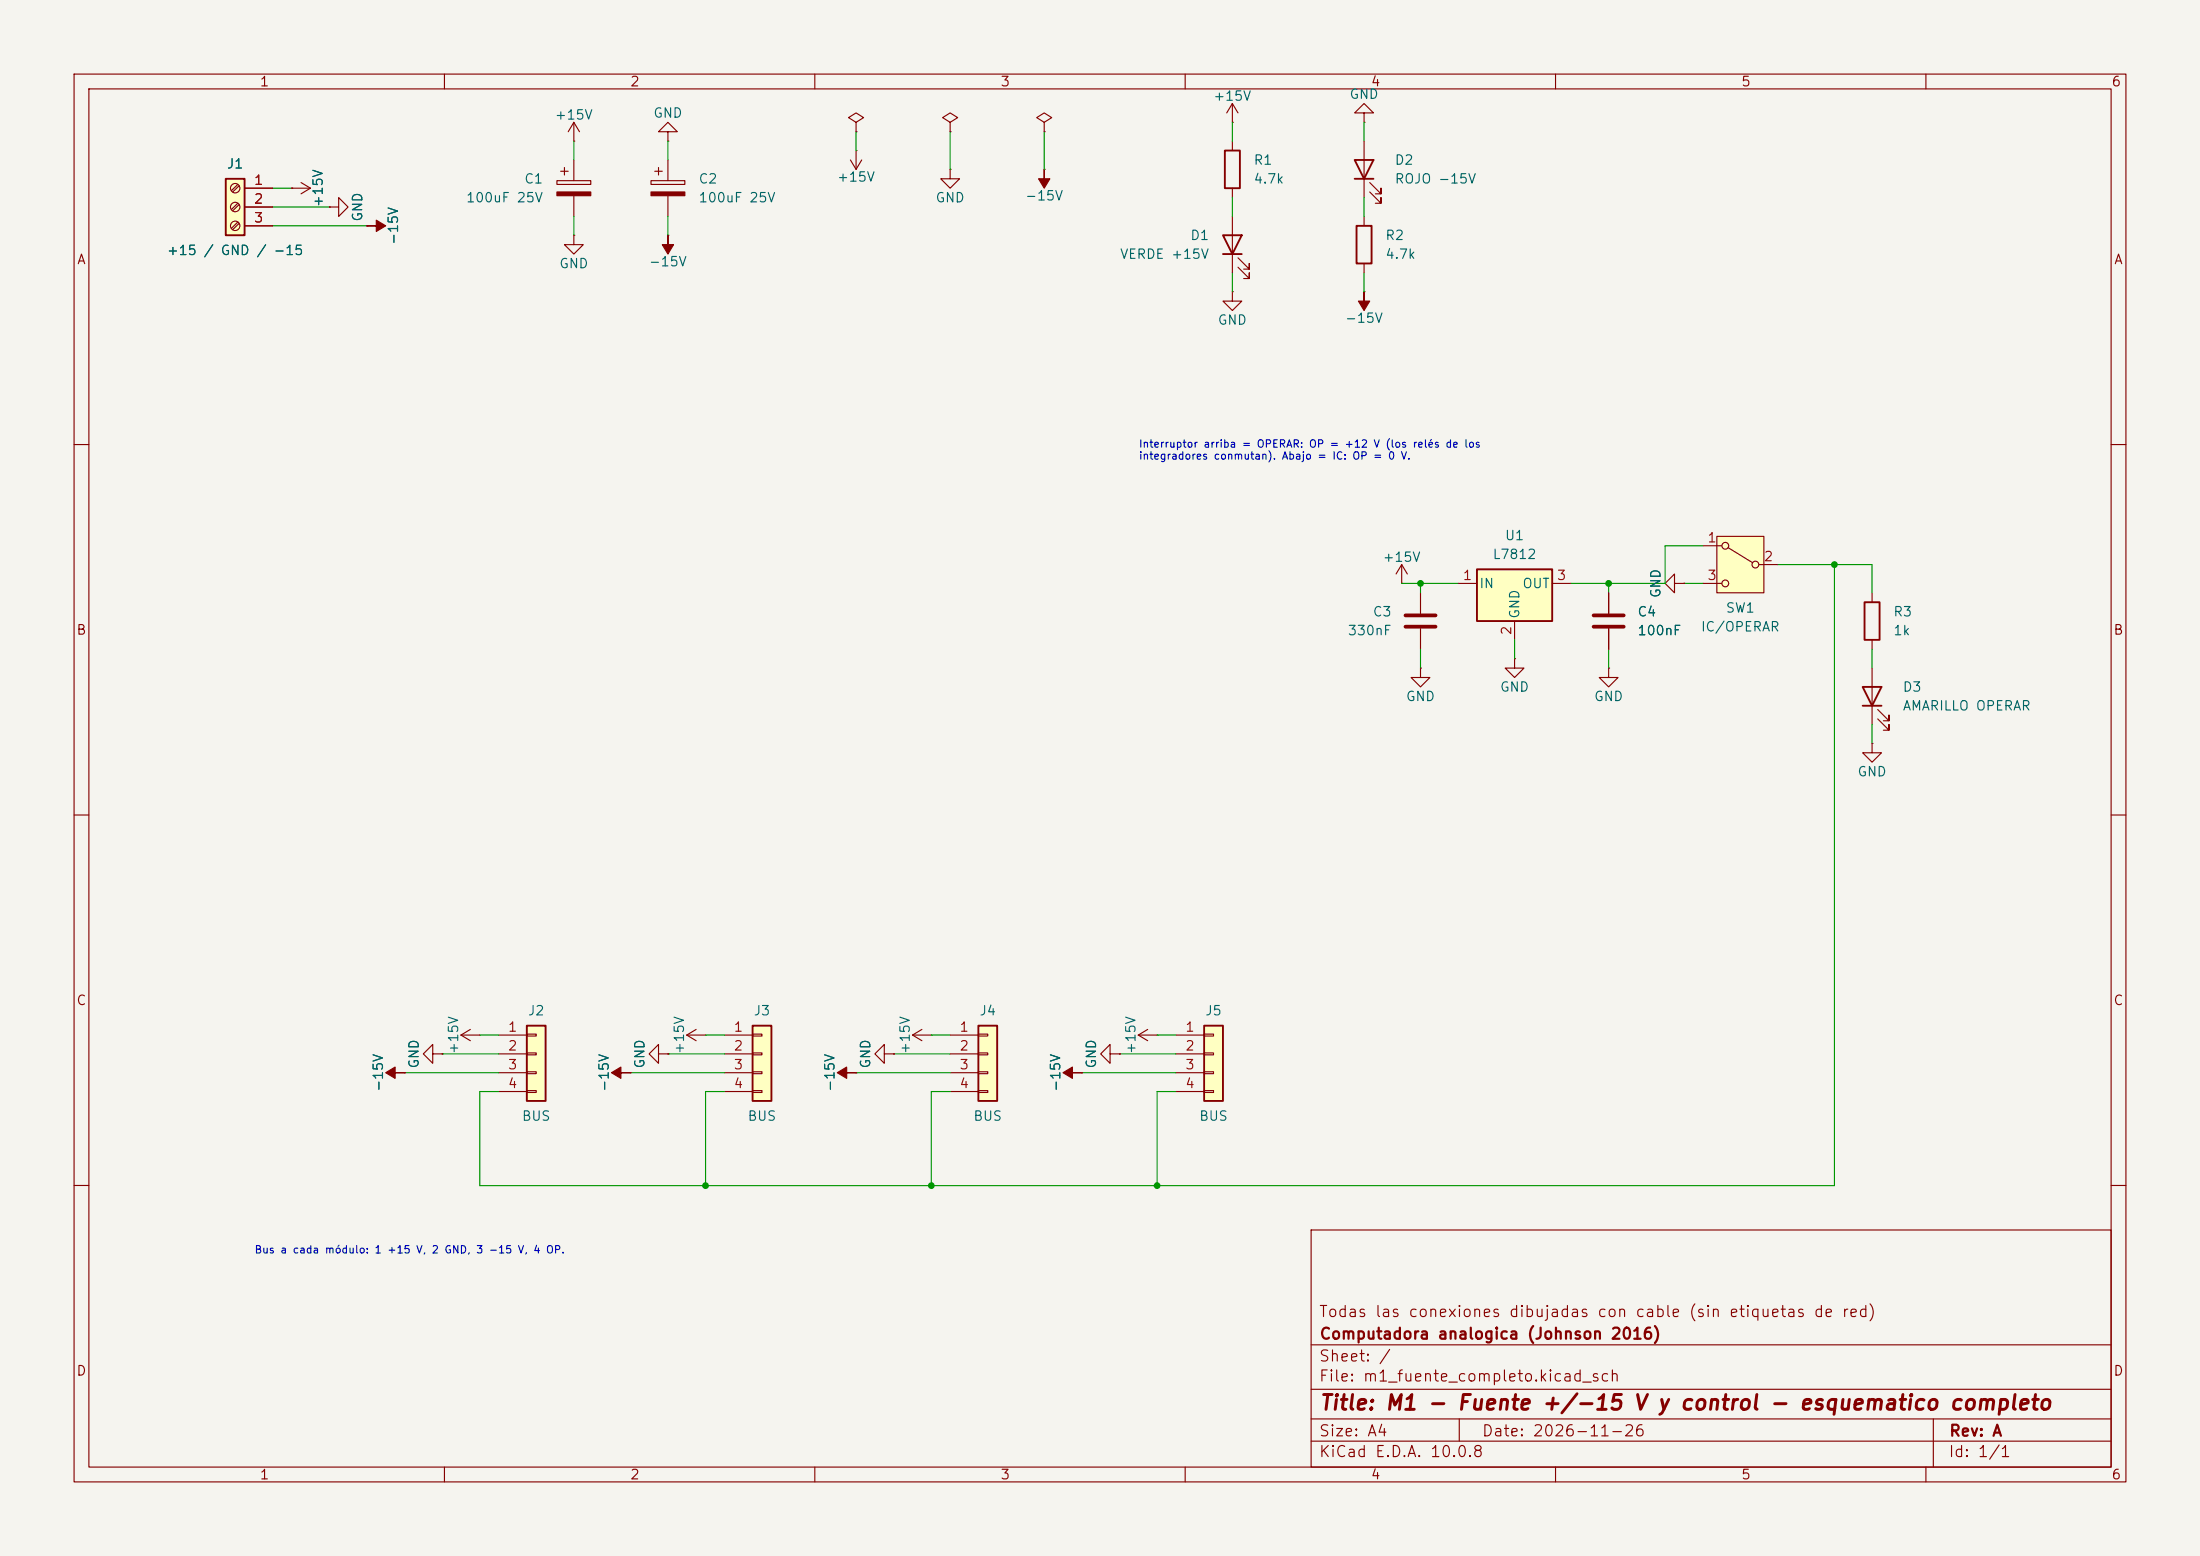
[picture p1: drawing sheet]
<svg xmlns="http://www.w3.org/2000/svg" width="297mm" height="210mm" viewBox="0 0 297 210" stroke-linecap="round" stroke-linejoin="round" font-family="sans-serif">
<path d="M0 0h297v210h-297z" fill="#f5f4ef" stroke="#f5f4ef" stroke-width=".14"/>
<g fill="none" stroke="#840000" stroke-width=".15">
<path d="M10 10h277v190h-277zM12 12h273v186h-273zM60 10v2M110 10v2M160 10v2M210 10v2M260 10v2M10 60h2M285 60h2M191.8 80v2.8M191.8 84.8v2.8M10 110h2"/>
<path d="M285 110h2M115.6 144.8h.1M119.4 142.2v-1.2l-1.3 1.2 1.3 1.3v-1.3h1.2M120.6 142.2h.1M146 144.8h.1M149.9 142.2v-1.2l-1.3 1.2 1.3 1.3v-1.3h1.2M151.1 142.2h.1M10 160h2M177 166h108v32h-108zM285 160h2M60 198v2M110 198v2"/>
<path d="M160 198v2M177 194.5h108M177 191.5h108M177 187.5h108M177 181.5h108M197 191.5v3M210 198v2M260 198v2M261 191.5v6.5"/>
</g>
<path d="M189.7 83.1h4.1M189.7 84.6h4.1" fill="none" stroke="#840000" stroke-width=".51"/>
<g fill="#840000" stroke="#840000" stroke-width=".15">
<path d="M143.5 144.8l1.3-.8v.8h1.2h-1.2v.7z"/>
<path d="M113 144.8l1.3-.8v.8h1.3h-1.3v.7z"/>
</g>
<path d="M162.6 138.4h2.5v10.2h-2.5z" fill="#ffffc2"/>
<path d="M162.6 138.4h2.5v10.2h-2.5z" fill="none" stroke="#840000" stroke-width=".25"/>
<path d="M153.7 139.7h2.5M153.7 139.7l1.2 .8M154.9 138.9l-1.2 .8M156.2 139.7h.1M158.7 139.7h3.9M162.6 139.6h1.2v.2h-1.2zM158.7 142.2h3.9M158.7 144.8h3.9M158.7 147.3h3.9M162.6 142.1h1.2v.3h-1.2zM162.6 144.7h1.2v.2h-1.2zM162.6 147.2h1.2v.2h-1.2z" fill="none" stroke="#840000" stroke-width=".15"/>
<path d="M132.1 138.4h2.5v10.2h-2.5z" fill="#ffffc2"/>
<path d="M132.1 138.4h2.5v10.2h-2.5z" fill="none" stroke="#840000" stroke-width=".25"/>
<g fill="none" stroke="#840000" stroke-width=".15">
<path d="M189.2 78.7h.1M189.2 76.2l-.7 1.3M189.2 76.2l.8 1.3M189.2 76.2v2.5M204.5 88.9v1.3h1.2l-1.2 1.2-1.3-1.2h1.3M204.5 88.9h.1M217.2 90.2v1.2h1.2l-1.2 1.3-1.3-1.3h1.3M217.2 90.2h.1M217.2 80v2.8M217.2 84.8v2.8M123.2 139.7h2.5M123.2 139.7l1.3 .8"/>
<path d="M124.5 138.9l-1.3 .8M125.7 139.7h.1M128.3 139.7h3.8M132.1 139.6h1.2v.2h-1.2zM54.6 144.8h.1M128.3 142.2h3.8M128.3 144.8h3.8M128.3 147.3h3.8M132.1 142.1h1.2v.3h-1.2zM132.1 144.7h1.2v.2h-1.2zM132.1 147.2h1.2v.2h-1.2z"/>
</g>
<path d="M52.1 144.8l1.2-.8v.8h1.3h-1.3v.7z" fill="#840000" stroke="#840000" stroke-width=".15"/>
<path d="M215.1 83.1h4.1M215.1 84.6h4.1" fill="none" stroke="#840000" stroke-width=".51"/>
<path d="M199.4 76.8h10.1v7h-10.1z" fill="#ffffc2"/>
<path d="M199.4 76.8h10.1v7h-10.1zM251.5 92.7h2.5l-1.3 2.6zM251.5 95.3h2.5M251.7 81.3h2v5.1h-2z" fill="none" stroke="#840000" stroke-width=".25"/>
<path d="M196.8 78.7h2.6M209.5 78.7h2.6M226.1 78.7v-1.2l-1.3 1.2 1.3 1.3v-1.3h1.2M227.3 78.7h.1M204.5 83.8v2.6M252.7 80v1.3M252.7 86.4v1.2M252.7 90.2v7.6M253.5 97l1.5 1.6v-.8v.8h-.7M253.5 95.8l1.5 1.5v-.8v.8h-.7" fill="none" stroke="#840000" stroke-width=".15"/>
<path d="M231.8 72.4h6.3v7.6h-6.3z" fill="#ffffc2"/>
<g fill="none" stroke="#840000" stroke-width=".15">
<path d="M229.9 73.7h2.5M229.9 78.7h2.5M231.8 72.4h6.3v7.6h-6.3zM233.3 73.9l3.3 2M237.5 76.2h2.5M191.8 90.2v1.2h1.2l-1.2 1.3-1.3-1.3h1.3M191.8 90.2h.1M252.7 100.3v1.3h1.3l-1.3 1.3-1.2-1.3h1.2M252.7 100.3h.1"/>
<circle cx="232.9" cy="73.7" r=".46"/>
<circle cx="232.9" cy="78.7" r=".46"/>
<circle cx="237" cy="76.2" r=".46"/>
</g>
<path d="M101.6 138.4h2.5v10.2h-2.5z" fill="#ffffc2"/>
<path d="M101.6 138.4h2.5v10.2h-2.5z" fill="none" stroke="#840000" stroke-width=".25"/>
<g fill="none" stroke="#840000" stroke-width=".15">
<path d="M62.2 139.7h2.6M62.2 139.7l1.3 .8M63.5 138.9l-1.3 .8M64.8 139.7h.1M97.8 139.7h3.8M101.6 139.6h1.3v.2h-1.3zM58.4 142.2v-1.2l-1.3 1.2 1.3 1.3v-1.3h1.3M59.7 142.2h.1M97.8 142.2h3.8M97.8 144.8h3.8M97.8 147.3h3.8M101.6 142.1h1.3v.3h-1.3z"/>
<path d="M101.6 144.7h1.3v.2h-1.3zM101.6 147.2h1.3v.2h-1.3z"/>
</g>
<path d="M71.1 138.4h2.6v10.2h-2.6z" fill="#ffffc2"/>
<path d="M71.1 138.4h2.6v10.2h-2.6z" fill="none" stroke="#840000" stroke-width=".25"/>
<g fill="none" stroke="#840000" stroke-width=".15">
<path d="M39.4 25.4h.1M39.4 25.4h2.5M40.6 24.6l1.3 .8M41.9 25.4l-1.3 .8M44.4 27.9h1.3v-1.2l1.3 1.2-1.3 1.3v-1.3M44.4 27.9h.1M49.5 30.5h.1M67.3 139.7h3.8M71.1 139.6h1.3v.2h-1.3zM92.7 139.7h2.5M92.7 139.7l1.3 .8M94 138.9l-1.3 .8"/>
<path d="M95.2 139.7h.1M67.3 142.2h3.8M67.3 144.8h3.8M67.3 147.3h3.8M71.1 142.1h1.3v.3h-1.3zM71.1 144.7h1.3v.2h-1.3zM71.1 147.2h1.3v.2h-1.3zM85.1 144.8h.1M88.9 142.2v-1.2l-1.3 1.2 1.3 1.3v-1.3h1.3M90.2 142.2h.1"/>
</g>
<g fill="#840000" stroke="#840000" stroke-width=".15">
<path d="M82.5 144.8l1.3-.8v.8h1.3h-1.3v.7z"/>
<path d="M49.5 30.5h1.3v-.8l1.3 .8-1.3 .7v-.7z"/>
</g>
<path d="M30.5 24.1h2.5v7.7h-2.5z" fill="#ffffc2"/>
<path d="M30.5 24.1h2.5v7.7h-2.5zM165.1 31.8h2.5l-1.2 2.5zM165.1 34.3h2.5M165.4 20.3h2v5.1h-2zM182.9 21.6h2.5l-1.3 2.5zM182.9 24.1h2.5M183.1 30.5h2.1v5.1h-2.1z" fill="none" stroke="#840000" stroke-width=".25"/>
<g fill="none" stroke="#840000" stroke-width=".15">
<path d="M77.5 19.1h.1M77.5 16.5l-.8 1.3M77.5 16.5l.7 1.3M77.5 16.5v2.6M90.2 17.8h1.2l-1.2-1.3-1.3 1.3h1.3v1.3M90.2 19.1h.1M115.6 16.5l1-.6-1-.7-1 .7 1 .6v1.3M115.6 17.8h.1M128.3 16.5l1-.6-1-.7-1 .7 1 .6v1.3M128.3 17.8h.1M141 16.5l1-.6-1-.7-1 .7 1 .6v1.3M141 17.8h.1"/>
<path d="M166.4 16.5h.1M166.4 14l-.8 1.2M166.4 14l.7 1.2M166.4 14v2.5M166.4 19.1v1.2M184.1 15.2h1.3l-1.3-1.2-1.2 1.2h1.2v1.3M184.1 16.5h.1M184.1 19.1v7.6M32.1 24.9l-.9 .8M32.1 27.4l-.9 .9M32.1 30l-.9 .8M32.3 25.1l-.9 .8"/>
<path d="M32.3 27.6l-.9 .8M32.3 30.1l-.9 .9M33 25.4h3.8M33 27.9h3.8M33 30.5h3.8M39.4 25.4h.1M44.4 27.9h.1M49.5 30.5h.1M75.2 24.4h4.6v.5h-4.6zM75.7 23.1h1M76.2 22.6v1M77.5 31.8v1.2h1.2l-1.2 1.3-1.3-1.3h1.3"/>
<path d="M77.5 31.8h.1M77.5 21.6v2.8M77.5 26.4v2.8M87.9 24.4h4.6v.5h-4.6zM88.4 23.1h1M88.9 22.6v1M90.2 31.8h.1M90.2 21.6v2.8M90.2 26.4v2.8M114.8 21.6l.8 1.3M115.6 20.3h.1M115.6 20.3v2.6"/>
<path d="M116.3 21.6l-.7 1.3M128.3 22.9v1.2h1.2l-1.2 1.3-1.3-1.3h1.3M128.3 22.9h.1M141 22.9h.1M166.4 39.4v1.2h1.2l-1.2 1.3-1.3-1.3h1.3M166.4 39.4h.1M166.4 25.4v1.3M166.4 29.2v7.6M167.1 36.1l1.6 1.5v-.8v.8h-.8M167.1 34.8l1.6 1.5v-.7v.7h-.8M184.1 39.4h.1M184.1 29.2v1.3"/>
<path d="M184.1 35.6v1.2M184.9 25.9l1.5 1.5v-.7v.7h-.7M184.9 24.6l1.5 1.6v-.8v.8h-.7M227.3 78.7h.1M217.2 80v2.8M217.2 84.8v2.8M54.6 144.8h.1M59.7 142.2h.1M85.1 144.8h.1M90.2 142.2h.1M115.6 144.8h.1M120.6 142.2h.1"/>
<path d="M146 144.8h.1M151.1 142.2h.1"/>
<circle cx="31.7" cy="27.9" r=".63"/>
<circle cx="31.7" cy="25.4" r=".63"/>
<circle cx="31.7" cy="30.5" r=".63"/>
</g>
<g fill="#840000" stroke="#840000" stroke-width=".15">
<path d="M75.2 25.9h4.6v.5h-4.6z"/>
<path d="M90.2 31.8v1.2h.7l-.7 1.3-.8-1.3h.8z"/>
<path d="M87.9 25.9h4.6v.5h-4.6z"/>
<path d="M141 22.9v1.2h.7l-.7 1.3-.8-1.3h.8z"/>
<path d="M184.1 39.4v1.2h.8l-.8 1.3-.7-1.3h.7z"/>
</g>
<g fill="none" stroke="#009600" stroke-width=".15">
<path d="M77.5 19.1v2.5M90.2 19.1v2.5M115.6 17.8v2.5M128.3 17.8v5.1M141 17.8v5.1M166.4 16.5v2.6M184.1 16.5v2.6M36.8 27.9h7.6M36.8 25.4h2.6M36.8 30.5h12.7M77.5 29.2v2.6M90.2 29.2v2.6"/>
<path d="M166.4 26.7v2.5M166.4 36.8v2.6M184.1 26.7v2.5M184.1 36.8v2.6M189.2 78.7h7.6M191.8 78.7v1.3M217.2 78.7v1.3M227.3 78.7h2.6M229.9 73.7h-5.1v5h-12.7M240 76.2h12.7v3.8M247.6 76.2v83.8h-182.8v-12.7h2.5M191.8 87.6v2.6"/>
<path d="M204.5 86.4v2.5M217.2 87.6v2.6M252.7 87.6v2.6M252.7 97.8v2.5M64.8 139.7h2.5M95.2 139.7h2.6M125.7 139.7h2.6M156.2 139.7h2.5M54.6 144.8h12.7M59.7 142.2h7.6M85.1 144.8h12.7M90.2 142.2h7.6"/>
<path d="M97.8 147.3h-2.6v12.7M115.6 144.8h12.7M120.6 142.2h7.7M128.3 147.3h-2.6v12.7M146 144.8h12.7M151.1 142.2h7.6M158.7 147.3h-2.5v12.7"/>
</g>
<g fill="#009600">
<circle cx="156.2" cy="160" r=".46"/>
<circle cx="217.2" cy="78.7" r=".46"/>
<circle cx="247.6" cy="76.2" r=".46"/>
<circle cx="125.7" cy="160" r=".46"/>
<circle cx="95.2" cy="160" r=".46"/>
<circle cx="191.8" cy="78.7" r=".46"/>
</g>
<text font-size="2" fill="#840000" x="178" y="190.8">Title: M1 - Fuente +/-15 V y control - esquematico completo</text>
<g font-size="1.5" fill="#840000">
<text x="178" y="178.1">Todas las conexiones dibujadas con cable (sin etiquetas de red)</text>
<text x="178" y="184.1">Sheet: /</text>
<text x="178" y="181.1">Computadora analogica (Johnson 2016)</text>
<text x="178" y="186.8">File: m1_fuente_completo.kicad_sch</text>
<text x="178" y="197">KiCad E.D.A. 10.0.8</text>
<text x="178" y="194.2">Size: A4</text>
<text x="200" y="194.2">Date: 2026-11-26</text>
<text x="263" y="197">Id: 1/1</text>
<text x="263" y="194.2">Rev: A</text>
</g>
<g font-size="1.3" fill="#840000">
<text x="35" y="12">1</text>
<text x="85" y="12">2</text>
<text x="135" y="12">3</text>
<text x="185" y="12">4</text>
<text x="235" y="12">5</text>
<text x="285" y="12">6</text>
<text x="10.3" y="36">A</text>
<text x="285.3" y="36">A</text>
<text x="10.2" y="86">B</text>
<text x="285.2" y="86">B</text>
<text x="10.2" y="136">C</text>
<text x="285.2" y="136">C</text>
<text x="10.2" y="186">D</text>
<text x="285.2" y="186">D</text>
<text x="35" y="200">1</text>
<text x="85" y="200">2</text>
<text x="135" y="200">3</text>
<text x="185" y="200">4</text>
<text x="235" y="200">5</text>
<text x="285" y="200">6</text>
</g>
<g font-size="1.3" fill="#006464">
<text x="74.8" y="16.5">+15V</text>
<text x="88.1" y="16.2">GND</text>
<text x="163.7" y="13.9">+15V</text>
<text x="182.1" y="13.7">GND</text>
<text x="30.5" y="23.1">J1</text>
<text x="169.2" y="22.6">R1</text>
<text x="188.2" y="22.6">D2</text>
<text x="43.9" y="28.1" transform="rotate(-90 43.9 28.1)">+15V</text>
<text x="62.8" y="27.6">100uF 25V</text>
<text x="70.7" y="25.1">C1</text>
<text x="94.2" y="25.1">C2</text>
<text x="94.2" y="27.6">100uF 25V</text>
<text x="112.9" y="24.8">+15V</text>
<text x="126.2" y="27.6">GND</text>
<text x="138.3" y="27.4">-15V</text>
<text x="169.2" y="25.1">4.7k</text>
<text x="188.2" y="25.1">ROJO -15V</text>
<text x="22.4" y="34.7">+15 / GND / -15</text>
<text x="49.2" y="30" transform="rotate(-90 49.2 30)">GND</text>
<text x="54" y="33.1" transform="rotate(-90 54 33.1)">-15V</text>
<text x="151.1" y="35.3">VERDE +15V</text>
<text x="160.6" y="32.7">D1</text>
<text x="186.9" y="32.7">R2</text>
<text x="186.9" y="35.3">4.7k</text>
<text x="75.4" y="36.5">GND</text>
<text x="87.5" y="36.3">-15V</text>
<text x="164.3" y="44.1">GND</text>
<text x="181.5" y="43.9">-15V</text>
<text x="186.6" y="76.1">+15V</text>
<text x="201.4" y="75.8">L7812</text>
<text x="203.1" y="73.2">U1</text>
<text x="185.2" y="83.5">C3</text>
<text x="199.6" y="79.7">IN</text>
<text x="205.4" y="83.6" transform="rotate(-90 205.4 83.6)">GND</text>
<text x="205.4" y="79.7">OUT</text>
<text x="221" y="83.5">C4</text>
<text x="224.5" y="80.8" transform="rotate(-90 224.5 80.8)">GND</text>
<text x="232.9" y="83">SW1</text>
<text x="255.5" y="83.5">R3</text>
<text x="181.9" y="86.1">330nF</text>
<text x="221" y="86.1">100nF</text>
<text x="229.5" y="85.5">IC/OPERAR</text>
<text x="255.5" y="86.1">1k</text>
<text x="189.7" y="94.9">GND</text>
<text x="202.4" y="93.7">GND</text>
<text x="215.1" y="94.9">GND</text>
<text x="256.8" y="93.7">D3</text>
<text x="256.8" y="96.2">AMARILLO OPERAR</text>
<text x="250.7" y="105.1">GND</text>
<text x="71.2" y="137.4">J2</text>
<text x="101.7" y="137.4">J3</text>
<text x="132.1" y="137.4">J4</text>
<text x="162.6" y="137.4">J5</text>
<text x="62.2" y="142.4" transform="rotate(-90 62.2 142.4)">+15V</text>
<text x="92.7" y="142.4" transform="rotate(-90 92.7 142.4)">+15V</text>
<text x="123.1" y="142.4" transform="rotate(-90 123.1 142.4)">+15V</text>
<text x="153.6" y="142.4" transform="rotate(-90 153.6 142.4)">+15V</text>
<text x="52" y="147.4" transform="rotate(-90 52 147.4)">-15V</text>
<text x="56.8" y="144.3" transform="rotate(-90 56.8 144.3)">GND</text>
<text x="82.5" y="147.4" transform="rotate(-90 82.5 147.4)">-15V</text>
<text x="87.3" y="144.3" transform="rotate(-90 87.3 144.3)">GND</text>
<text x="113" y="147.4" transform="rotate(-90 113 147.4)">-15V</text>
<text x="117.8" y="144.3" transform="rotate(-90 117.8 144.3)">GND</text>
<text x="143.5" y="147.4" transform="rotate(-90 143.5 147.4)">-15V</text>
<text x="148.3" y="144.3" transform="rotate(-90 148.3 144.3)">GND</text>
<text x="70.4" y="151.6">BUS</text>
<text x="100.8" y="151.6">BUS</text>
<text x="131.3" y="151.6">BUS</text>
<text x="161.8" y="151.6">BUS</text>
</g>
<g font-size="1.3" fill="#a90000">
<text x="34.2" y="25.3">1</text>
<text x="34.2" y="27.8">2</text>
<text x="34.2" y="30.3">3</text>
<text x="230.4" y="73.5">1</text>
<text x="238" y="76.1">2</text>
<text x="197.4" y="78.6">1</text>
<text x="210.1" y="78.6">3</text>
<text x="230.4" y="78.6">3</text>
<text x="204.3" y="85.8" transform="rotate(-90 204.3 85.8)">2</text>
<text x="68.5" y="139.6">1</text>
<text x="68.5" y="142.1">2</text>
<text x="99" y="139.6">1</text>
<text x="99" y="142.1">2</text>
<text x="129.4" y="139.6">1</text>
<text x="129.4" y="142.1">2</text>
<text x="159.9" y="139.6">1</text>
<text x="159.9" y="142.1">2</text>
<text x="68.5" y="144.6">3</text>
<text x="68.5" y="147.2">4</text>
<text x="99" y="144.6">3</text>
<text x="99" y="147.2">4</text>
<text x="129.4" y="144.6">3</text>
<text x="129.4" y="147.2">4</text>
<text x="159.9" y="144.6">3</text>
<text x="159.9" y="147.2">4</text>
</g>
<g font-size="1" fill="#0000c2">
<text x="153.7" y="60.7">Interruptor arriba = OPERAR: OP = +12 V (los relés de los</text>
<text x="153.7" y="62.3">integradores conmutan). Abajo = IC: OP = 0 V.</text>
<text x="34.3" y="169.4">Bus a cada módulo: 1 +15 V, 2 GND, 3 -15 V, 4 OP.</text>
</g>
</svg>
